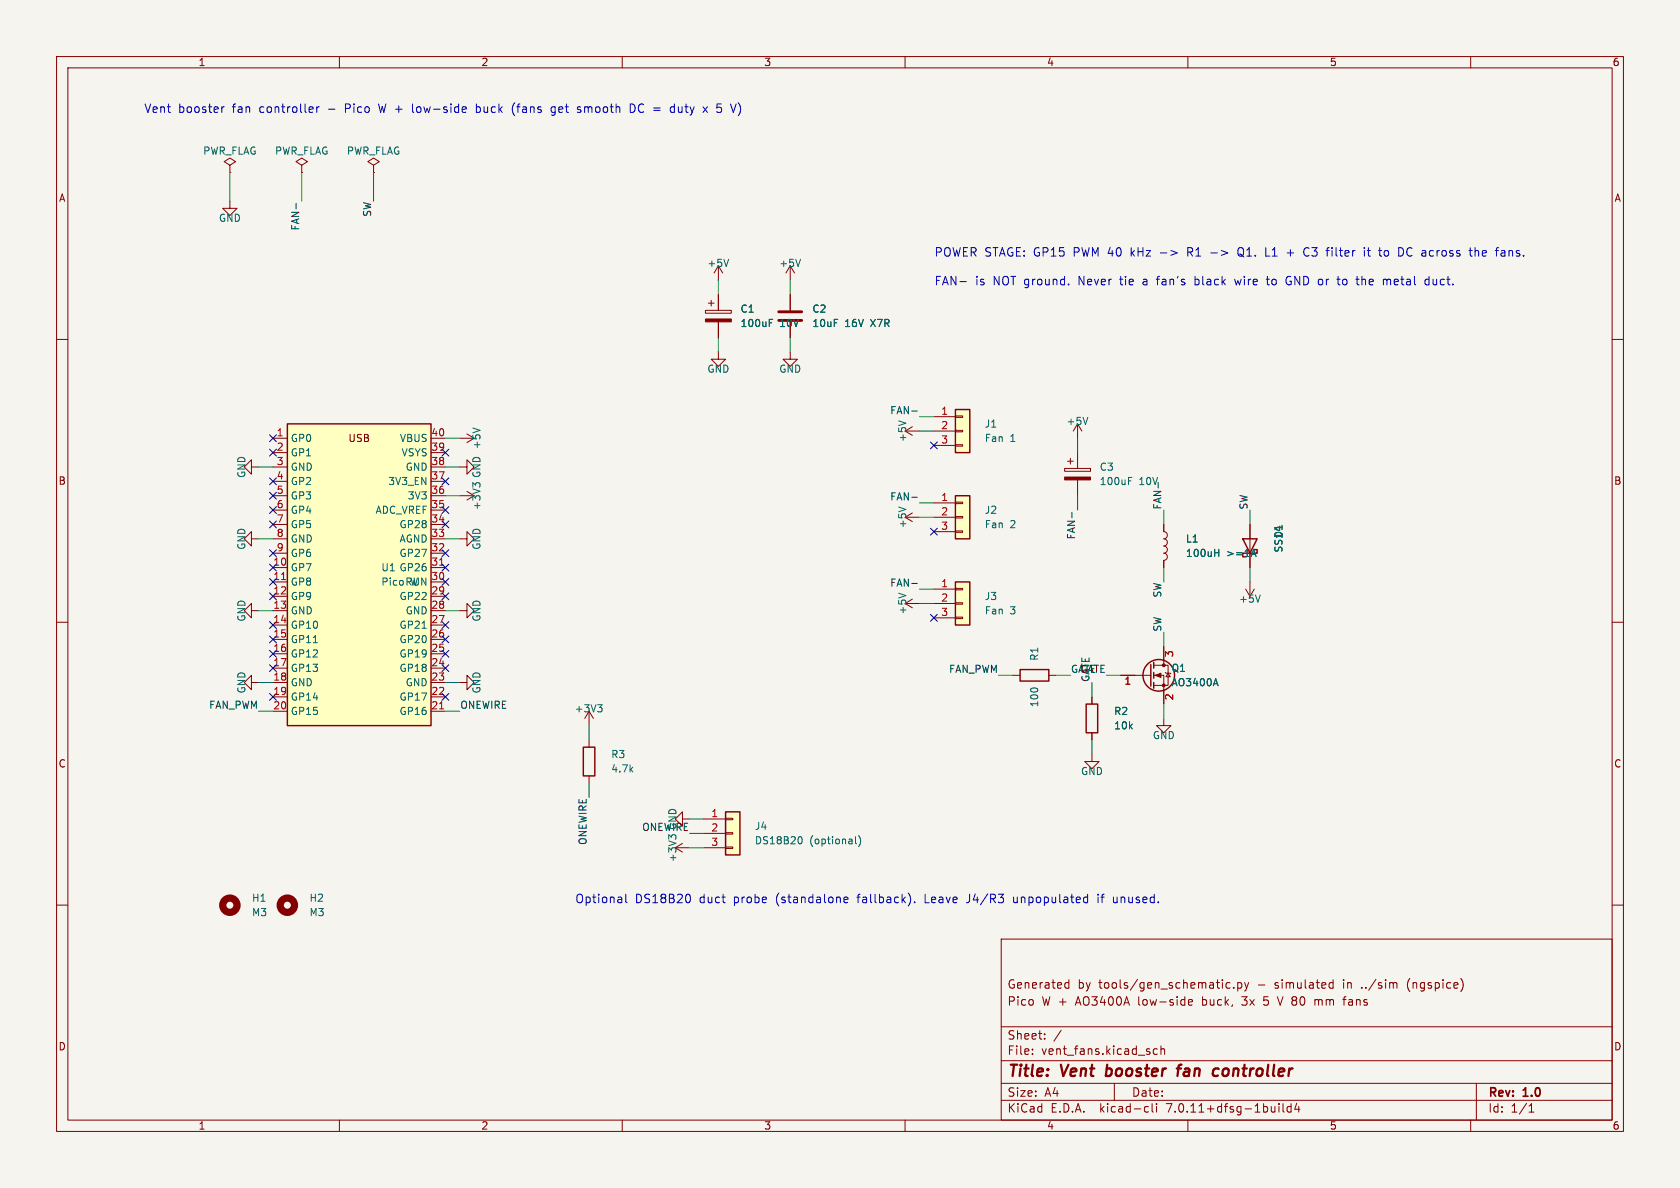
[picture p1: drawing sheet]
<svg xmlns="http://www.w3.org/2000/svg" width="297mm" height="210mm" viewBox="0 0 297 210" stroke-linecap="round" stroke-linejoin="round" font-family="sans-serif">
<path d="M0 0h297v210h-297z" fill="#f5f4ef" stroke="#f5f4ef" stroke-width=".18"/>
<g fill="none" stroke="#840000" stroke-width=".18">
<path d="M10 10h277v190h-277zM12 12h273v186h-273zM60 10v2M110 10v2M160 10v2M210 10v2M260 10v2M40.6 35.6v1.2h1.3l-1.3 1.3-1.2-1.3h1.2M40.6 29.2l1.1-.6-1.1-.7-1 .7 1 .6v1.3M40.6 30.5h.1M53.3 29.2l1.1-.6-1.1-.7-1 .7 1 .6v1.3M53.3 30.5h.1"/>
<path d="M66 29.2l1.1-.6-1.1-.7-1 .7 1 .6v1.3M66 30.5h.1M10 60h2M124.7 54.9h4.6v.5h-4.6zM125.2 53.6h1M125.7 53.1v1M127 47l-.8 1.3M127 47v2.5M127 52.1v2.8M127 56.9v2.8M127 47l.8 1.3M139.7 47l-.8 1.3"/>
<path d="M139.7 47v2.5M139.7 52.1v2.8M139.7 56.9v2.8M139.7 47l.8 1.3M285 60h2M48.3 77.5h2.5M76.2 77.5h2.5M81.3 77.5h2.5M82.5 76.7l1.3 .8M83.8 77.5l-1.3 .7M127 62.2v1.3h1.3l-1.3 1.3-1.3-1.3h1.3M139.7 62.2v1.3h1.3l-1.3 1.3-1.3-1.3h1.3"/>
<path d="M160 76.2h2.6M160 76.2l1.3 .8M161.3 75.4l-1.3 .8M165.1 73.7h3.8M165.1 76.2h3.8M165.1 78.7h3.8M168.9 78.6h1.3v.3h-1.3zM168.9 76.1h1.3v.2h-1.3zM168.9 73.5h1.3v.3h-1.3zM190.5 74.9l-.8 1.3M190.5 74.9v2.6M190.5 74.9l.8 1.3"/>
<path d="M44.4 95.3v-1.3l-1.2 1.3 1.2 1.2v-1.2h1.3M44.4 82.6v-1.3l-1.2 1.3 1.2 1.2v-1.2h1.3M48.3 87.6h2.5M48.3 80h2.5M48.3 82.6h2.5M48.3 97.8h2.5M48.3 95.3h2.5M48.3 92.7h2.5M48.3 90.2h2.5M48.3 85.1h2.5M76.2 87.6h2.5M76.2 80h2.5"/>
<path d="M76.2 82.6h2.5M76.2 97.8h2.5M76.2 95.3h2.5M76.2 92.7h2.5M76.2 90.2h2.5M76.2 85.1h2.5M81.3 82.6h1.2v-1.3l1.3 1.3-1.3 1.2v-1.2M81.3 95.3h1.2v-1.3l1.3 1.3-1.3 1.2v-1.2M81.3 87.6h2.5M82.5 86.9l1.3 .7M83.8 87.6l-1.3 .8M160 91.4h2.6"/>
<path d="M160 91.4l1.3 .8M161.3 90.7l-1.3 .7M165.1 88.9h3.8M165.1 91.4h3.8M165.1 94h3.8M168.9 93.9h1.3v.2h-1.3zM168.9 91.3h1.3v.3h-1.3zM168.9 88.8h1.3v.2h-1.3zM188.2 82.8h4.6v.5h-4.6zM188.7 81.5h1M189.2 81v1M190.5 80v2.8"/>
<path d="M190.5 84.8v2.8M205.7 92.7v1.3a.64 .64 0 0 1 .7 .6 .64 .64 0 0 1-.7 .7 .64 .64 0 0 1 .7 .6 .64 .64 0 0 1-.7 .6 .64 .64 0 0 1 .7 .7 .64 .64 0 0 1-.7 .6 .64 .64 0 0 1 .7 .6 .64 .64 0 0 1-.7 .7v1.2M221 92.7v7.6M10 110h2M44.4 108v-1.3l-1.2 1.3 1.2 1.2v-1.2h1.3M48.3 100.3h2.5M48.3 102.9h2.5M48.3 105.4h2.5M48.3 108h2.5M48.3 110.5h2.5M48.3 113h2.5M48.3 115.6h2.5"/>
<path d="M48.3 118.1h2.5M76.2 100.3h2.5M76.2 102.9h2.5M76.2 105.4h2.5M76.2 108h2.5M76.2 110.5h2.5M76.2 113h2.5M76.2 115.6h2.5M76.2 118.1h2.5M81.3 108h1.2v-1.3l1.3 1.3-1.3 1.2v-1.2M160 106.7l1.3 .7M160 106.7h2.6"/>
<path d="M161.3 105.9l-1.3 .8M165.1 106.7h3.8M165.1 104.1h3.8M165.1 109.2h3.8M168.9 109.1h1.3v.2h-1.3zM168.9 106.6h1.3v.2h-1.3zM168.9 104h1.3v.3h-1.3zM179.1 119.4h1.2M185.4 119.4h1.3M198.1 119.4h5.4M204 119.4h1.7v5.1M204 117.6h2.5v3.6h-2.5"/>
<path d="M205.7 114.3v3.3M206 118.9l.1 .1h.8l.1 .1M206.5 119l.4 .6h-.8zM220.2 104.1l.8 1.3M221 102.9v2.5M221.7 104.1l-.7 1.3M285 110h2M44.4 120.7v-1.3l-1.2 1.3 1.2 1.2v-1.2h1.3M48.3 120.7h2.5M48.3 123.2h2.5M48.3 125.7h2.5M76.2 120.7h2.5"/>
<path d="M76.2 123.2h2.5M76.2 125.7h2.5M81.3 120.7h1.2v-1.3l1.3 1.3-1.3 1.2v-1.2M104.1 125.7l-.7 1.3M104.1 125.7v2.6M104.1 130.8v1.3M104.1 137.2v1.2M104.1 125.7l.8 1.3M193 133.4v1.2h1.3l-1.3 1.3-1.2-1.3h1.2M193 123.2v1.3M193 129.5v1.3M205.7 127v1.3h1.3l-1.3 1.2-1.2-1.2h1.2"/>
<path d="M10 160h2M119.4 149.9h2.5M119.4 149.9l1.2 .7M120.6 144.8v-1.3l-1.2 1.3 1.2 1.3v-1.3h1.3M120.6 149.1l-1.2 .8M124.5 144.8h3.8M124.5 147.3h3.8M124.5 149.9h3.8M128.3 149.7h1.2v.3h-1.2zM128.3 147.2h1.2v.2h-1.2zM128.3 144.7h1.2v.2h-1.2zM285 160h2"/>
<path d="M177 166h108v32h-108zM188.4 174.6h.6M188.4 173.8h.6M189 173.2v1.5M210.1 177.2l.7-.1-.1-.3-.4-.1-.2 .2 .1 .7h.5M216.8 174.6l.2 .1 .5-.1M217.5 173.8l-.5-.1-.2 .1M218.1 174.6v.1M218.8 173.8l.4-.1 .3 .3v.4l-.1 .2h-.6M218.8 173.7v1.5M220 173.7l.4 1M220.4 174.7l-.2 .4-.2 .1"/>
<path d="M220.7 173.7l-.3 1M223.4 177.6h.1M223.5 176.2l-.1 .7 .1-.1M225.8 176.2l.5 1.5M232.5 176.7v1M233 176.8l-.3-.1-.2 .1M235.1 174.6h.6M235.1 173.8h.6M235.7 173.2v1.5M237.4 176.7h.6M238 176.2l-.4 .2M240.7 174.6v.1"/>
<path d="M246.7 173.7l.3 .2v.8M248.9 173.6v1M258.6 173.6v1M60 198v2M110 198v2M160 198v2M177 194.5h108M177 191.5h108M177 187.5h108M177 181.5h108M182.5 186.3v.1M182.5 185.5v.1"/>
<path d="M184.7 183.6v.1M184.7 182.8v.1M187.6 182.1l-1.3 2M197 191.5v3M202.6 195.6l.4 .1M203 196.5l-.4 .1M203.7 195.1v1.3l.2 .2M204.5 195.1v.1M204.5 195.6v1M204.6 185.5l-.4-.1-.3 .3v.4l.1 .2h.6M205.2 185.5l.3-.1 .3 .1 .1 .9M205.2 184.9v1.5"/>
<path d="M210 198v2M226.1 195.1v.1M226.1 195.6v1M226.8 195.1v1.3l.2 .2M228.2 195.7l-.4-.1-.3 .3v.4l.2 .2h.5M228.2 195.1v1.5M229.2 195l-.3 1.1h.9M229.6 195.6v1M260 198v2M261 191.5v6.5M270.3 196.6h.9M270.3 195.5l.4-.4v1.5"/>
</g>
<path d="M195.5 190.1l.2 .1M195.7 188.2l-.2 2M208 188.9h.8M208.9 188.2l-.4 .1-.1 .2-.2 1.7M214.9 188.9l.6 .1M215.3 190.1l-.6 .1M216.2 189.3v.7" fill="none" stroke="#840000" stroke-width=".4"/>
<g fill="#ffffc2" stroke="#ffffc2" stroke-width=".18">
<path d="M128.3 143.5h2.5v7.6h-2.5z"/>
<path d="M168.9 87.6h2.5v7.7h-2.5z"/>
<path d="M168.9 102.9h2.5v7.6h-2.5z"/>
<path d="M168.9 72.4h2.5v7.6h-2.5z"/>
<path d="M50.8 74.9h25.4v53.4h-25.4z"/>
</g>
<g fill="none" stroke="#840000" stroke-width=".25">
<path d="M50.8 74.9h25.4v53.4h-25.4zM168.9 72.4h2.5v7.6h-2.5zM168.9 87.6h2.5v7.7h-2.5zM219.7 95.3h2.5l-1.2 2.5zM221.6 97.2h.6v.6h-2.5v.6h.6M168.9 102.9h2.5v7.6h-2.5zM180.3 118.4h5.1v2h-5.1zM203.5 117.5v3.8M204 117.1v1M204 118.9v1M103.1 132.1h2.1v5.1h-2.1zM192 124.5h2.1v5h-2.1z"/>
<path d="M204 120.7v1M128.3 143.5h2.5v7.6h-2.5z"/>
<circle cx="204.9" cy="119.4" r="2.79"/>
</g>
<g fill="none" stroke="#006464" stroke-width=".18">
<path d="M128.8 45.8l-.4 1.3M136 57.1h.4M136 56.5h.6M141.5 45.8l-.4 1.3M83.6 75.7l1.3 .4M158.9 74.4l1.2 .4M192.3 73.8l-.4 1.2M84.1 85.8l-.5-.5v.8M84.1 85.6l.2-.3h.3l.3 .3M158.9 89.6l1.2 .4M199.5 85h.4M199.5 84.4h.6"/>
<path d="M214.7 97.7h.8M215.5 97.1v1.3M221.3 98h.6M221.6 97.1l.5 1.3M55.4 113.6h.7M74.6 111.1h.7M158.9 104.9l1.2 .4M214.9 120l.4 1.2M222.8 105.2l-.4 1.2M105.7 124.6h.7l-.4 .5M106.2 125.1l.2 .2v.3l-.2 .2M118.7 148l-.5-.4v.7"/>
<path d="M119 147.6l-.3 .2M119.3 147.6l.2 .2M141.4 147.9a.68 .68 0 0 1 .4 .6 .68 .68 0 0 1-.4 .7M151.2 147.9v1.1l.2 .2M151.8 147.7a1.46 1.46 0 0 1 0 2"/>
</g>
<g fill="#840000" stroke="#840000" stroke-width=".18">
<path d="M124.7 56.4h4.6v.5h-4.6z"/>
<path d="M204.2 119.4l1-.4v.8z"/>
<path d="M188.2 84.3h4.6v.5h-4.6z"/>
<circle cx="205.7" cy="121.2" r=".25"/>
<circle cx="205.7" cy="117.6" r=".25"/>
</g>
<path d="M137.7 56.6h4M137.7 55.1h4" fill="none" stroke="#840000" stroke-width=".51"/>
<path d="M77.7 99.9h.7M49.8 102.5h.7M77.7 125.3h.7" fill="none" stroke="#a90000" stroke-width=".18"/>
<g fill="none" stroke="#840000" stroke-width="1.3">
<circle cx="40.6" cy="160" r="1.27"/>
<circle cx="50.8" cy="160" r="1.27"/>
</g>
<path d="M52.3 36v.9M161.2 72.7h1M161.2 87.9h1M189.5 90.6v.9M161.2 103.1h1M190.3 117.7a.59 .59 0 0 0-.7 .5 .59 .59 0 0 0 .7 .6l.1-.5h-.3" fill="none" stroke="#0f0f0f" stroke-width=".18"/>
<g fill="none" stroke="#0000c2" stroke-width=".18">
<path d="M39.2 18.9v1M39.6 18.9h-.2l-.2 .3M55.3 18.9l.1 .3-.8 .2M56 18.9v1M56.4 18.9h-.3l-.1 .3M72.9 18.4v1.3l.2 .2M81.9 18.9h.5v.3l-.7 .2M82.4 19.8l-.5 .1M84.2 19.8l.4 .1M84.2 18.4v1.5M84.6 18.9h-.4M91 18.2a1.72 1.72 0 0 0 0 2.2"/>
<path d="M98.1 18.9h-.4l-.3 .3v.4l.2 .2h.5M102.3 18.9h.3M102.3 19.4h.3l.1 .3-.2 .2h-.3M111.4 18.4a.76 .76 0 0 1 .9 .7 .76 .76 0 0 1-.9 .8zM119.1 18.9h.1M119.2 18.4v1.5M119.2 19.8l-.1 .1M130.8 18.6l.1 .6-.1 .8M98.1 20.1l-.2 .3-.4-.1M169.7 49.8h1.1M188.9 50.2v.2M204.4 49.4h.6"/>
<path d="M210 44.6h.6M210.6 43.8h-.6v1.5M211.3 48.9v1.5M211.3 50.3l.4 .1M211.7 49.4h-.4M214.1 44.7h1.1M218.3 49.4l.3 1 .2-.8M219.1 44.9h.2M219.5 43.8a.5 .5 0 0 0-.7 .5v.5a.5 .5 0 0 0 .7 .5M223.8 45.3h.7M223.8 49.4h.6M224.1 48.9v1.2l.3 .3"/>
<path d="M227.5 50.1a.54 .54 0 0 0 .7 .2M227.6 44.7h1.1M228 49.7h.3M228.1 48.9l-.6 .2M228.1 44.1v1.2M230.6 45.1a.52 .52 0 0 0 .8 0M231.4 43.9l-.1-.1a.54 .54 0 0 0-.7 .2M235.5 43.8v.1M235.5 44.3v1M237.5 49.4l-.2 .2v.5l.2 .2M240.8 48.9v1.5M241 49.4l-.2 .1"/>
<path d="M241.2 43.8v.1M241.2 44.3v1M241.7 44.3h.6M241.9 43.8v1.3l.4 .2M245.2 49.6l.2-.2h.4v1M245.2 44.3h-.4l-.1 .3 .1 .5 .4 .2M248.8 44.1v.8M252.1 49.4h.5M252.1 50.3h.5M252.6 48.9v1.5M253.3 49.4l.1 .9M260.8 44.4l.2-.1h.3l.1 1"/>
<path d="M260.8 43.8v1.5M265.6 44.3h.4l.1 1M266.1 44.6l-.5 .1M266.1 45.2l-.5 .1M110.6 158.1v1.3l.2 .2M121.8 158.1l.3 .5-.3 .9M149.2 159.1l.7-.2-.1-.3h-.4l-.2 .2 .1 .7h.5M160.9 158.5v1M161.7 159.4v.2M170.8 159.6h.2M179.2 158.6v.8l.2 .2M191.8 158.6h.5"/>
<path d="M192.3 159.5l-.5 .1M192.3 158.1v1.5M194.1 158.1v.1M194.1 158.6v1M196.8 158.6l.1 .9h.5"/>
</g>
<g fill="none" stroke="#009600" stroke-width=".18">
<path d="M40.6 30.5v5.1M53.3 30.5v5.1M66 30.5v5.1M127 49.5v2.6M127 59.7v2.5M139.7 49.5v2.6M139.7 59.7v2.5M78.7 77.5h2.6M162.6 73.7h2.5M162.6 76.2h2.5M190.5 77.5v2.5M45.7 82.6h2.6"/>
<path d="M45.7 95.3h2.6M78.7 82.6h2.6M78.7 95.3h2.6M78.7 87.6h2.6M162.6 91.4h2.5M162.6 88.9h2.5M190.5 87.6v2.6M205.7 90.2v2.5M221 90.2v2.5M45.7 108h2.6M78.7 108h2.6M162.6 106.7h2.5"/>
<path d="M162.6 104.1h2.5M176.5 119.4h2.6M186.7 119.4h2.5M195.6 119.4h2.5M205.7 100.3v2.6M205.7 111.8v2.5M221 100.3v2.6M45.7 125.7h2.6M45.7 120.7h2.6M78.7 125.7h2.6M78.7 120.7h2.6M104.1 128.3v2.5"/>
<path d="M104.1 138.4v2.6M193 120.7v2.5M193 130.8v2.6M205.7 124.5v2.5M121.9 147.3h2.6M121.9 149.9h2.6M121.9 144.8h2.6"/>
</g>
<g fill="none" stroke="#000084" stroke-width=".18">
<path d="M47.7 79.4l1.2 1.2M47.7 76.9l1.2 1.2M48.9 79.4l-1.2 1.2M48.9 76.9l-1.2 1.2M78.1 79.4l1.2 1.2M79.3 79.4l-1.2 1.2M164.5 78.1l1.2 1.2M165.7 78.1l-1.2 1.2M47.7 84.5l1.2 1.2M47.7 97.2l1.2 1.2M47.7 87l1.2 1.2M47.7 89.6l1.2 1.2"/>
<path d="M47.7 92.1l1.2 1.2M47.7 99.7l1.2 1.2M48.9 84.5l-1.2 1.2M48.9 97.2l-1.2 1.2M48.9 87l-1.2 1.2M48.9 89.6l-1.2 1.2M48.9 92.1l-1.2 1.2M48.9 99.7l-1.2 1.2M78.1 99.7l1.2 1.2M78.1 97.2l1.2 1.2M78.1 92.1l1.2 1.2M78.1 89.6l1.2 1.2"/>
<path d="M78.1 84.5l1.2 1.2M79.3 84.5l-1.2 1.2M79.3 99.7l-1.2 1.2M79.3 97.2l-1.2 1.2M79.3 92.1l-1.2 1.2M79.3 89.6l-1.2 1.2M164.5 93.4l1.2 1.2M165.7 93.4l-1.2 1.2M47.7 104.8l1.2 1.2M47.7 115l1.2 1.2M47.7 112.4l1.2 1.2M47.7 109.9l1.2 1.2"/>
<path d="M47.7 102.3l1.2 1.2M47.7 117.5l1.2 1.2M48.9 104.8l-1.2 1.2M48.9 115l-1.2 1.2M48.9 112.4l-1.2 1.2M48.9 109.9l-1.2 1.2M48.9 102.3l-1.2 1.2M48.9 117.5l-1.2 1.2M78.1 104.8l1.2 1.2M78.1 109.9l1.2 1.2M78.1 112.4l1.2 1.2M78.1 115l1.2 1.2"/>
<path d="M78.1 117.5l1.2 1.2M78.1 102.3l1.2 1.2M79.3 104.8l-1.2 1.2M79.3 109.9l-1.2 1.2M79.3 112.4l-1.2 1.2M79.3 115l-1.2 1.2M79.3 117.5l-1.2 1.2M79.3 102.3l-1.2 1.2M164.5 108.6l1.2 1.2M165.7 108.6l-1.2 1.2M47.7 122.6l1.2 1.2M48.9 122.6l-1.2 1.2"/>
<path d="M78.1 122.6l1.2 1.2M79.3 122.6l-1.2 1.2"/>
</g>
<g font-size="2.8" fill="#840000">
<text x="178" y="190.9">Title:</text>
<text x="187.7" y="190.9">Vent</text>
<text x="196.4" y="190.9">booster</text>
<text x="209.8" y="190.9">fan</text>
<text x="216.9" y="190.9">controller</text>
</g>
<g font-size="2.1" fill="#0000c2">
<text x="25.4" y="20.1">Vent</text>
<text x="31.5" y="20.1">booster</text>
<text x="41.1" y="20.1">fan</text>
<text x="46" y="20.1">controller</text>
<text x="58.2" y="20.1">-</text>
<text x="61.4" y="20.1">Pico</text>
<text x="67.6" y="20.1">W +</text>
<text x="73.7" y="20.1">low-side</text>
<text x="85.2" y="20.1">buck</text>
<text x="91.7" y="20.1">(fans</text>
<text x="98.8" y="20.1">get</text>
<text x="103.6" y="20.1">smooth</text>
<text x="113" y="20.1">DC =</text>
<text x="120.5" y="20.1">duty</text>
<text x="126.5" y="20.1">x</text>
<text x="129" y="20.1">5</text>
<text x="165.1" y="45.5">POWER STAGE: GP15</text>
<text x="189.9" y="45.5">PWM 40</text>
<text x="200.3" y="45.5">kHz</text>
<text x="205.6" y="45.5">-&gt;</text>
<text x="210.6" y="45.5">R1</text>
<text x="214.9" y="45.5">-&gt;</text>
<text x="219.9" y="45.5">Q1.</text>
<text x="224.9" y="45.5">L1</text>
<text x="228.8" y="45.5">+</text>
<text x="232" y="45.5">C3</text>
<text x="236.2" y="45.5">filter</text>
<text x="242.9" y="45.5">it</text>
<text x="245.8" y="45.5">to</text>
<text x="249.3" y="45.5">DC across</text>
<text x="262.3" y="45.5">the</text>
<text x="267.1" y="45.5">fans.</text>
<text x="165.1" y="50.6">FAN-</text>
<text x="172.4" y="50.6">is</text>
<text x="175.6" y="50.6">NOT ground.</text>
<text x="190.9" y="50.6">Never</text>
<text x="198.5" y="50.6">tie</text>
<text x="202.6" y="50.6">a</text>
<text x="205.3" y="50.6">fan's</text>
<text x="212.1" y="50.6">black</text>
<text x="219.4" y="50.6">wire</text>
<text x="225.2" y="50.6">to</text>
<text x="228.7" y="50.6">GND or</text>
<text x="238.1" y="50.6">to</text>
<text x="241.7" y="50.6">the</text>
<text x="246.5" y="50.6">metal</text>
<text x="254" y="50.6">duct.</text>
<text x="101.6" y="159.8">Optional</text>
<text x="112.3" y="159.8">DS18B20</text>
<text x="123.7" y="159.8">duct</text>
<text x="129.9" y="159.8">probe</text>
<text x="137.4" y="159.8">(standalone</text>
<text x="152" y="159.8">fallback).</text>
<text x="164" y="159.8">Leave</text>
<text x="171.6" y="159.8">J4/R3</text>
<text x="180" y="159.8">unpopulated</text>
<text x="195.1" y="159.8">if</text>
<text x="198" y="159.8">unused.</text>
</g>
<g font-size="2.1" fill="#840000">
<text x="178" y="178">Pico</text>
<text x="178" y="175">Generated</text>
<text x="184.2" y="178">W +</text>
<text x="190.3" y="178">AO3400A</text>
<text x="190.5" y="175">by</text>
<text x="194.3" y="175">tools/gen_schematic.py</text>
<text x="201.5" y="178">low-side</text>
<text x="212.9" y="178">buck,</text>
<text x="220.2" y="178">3x</text>
<text x="222.5" y="175">-</text>
<text x="224.1" y="178">5</text>
<text x="225.6" y="175">simulated</text>
<text x="226.8" y="178">V 80</text>
<text x="233.6" y="178">mm</text>
<text x="237.9" y="175">in</text>
<text x="238.9" y="178">fans</text>
<text x="241.2" y="175">../sim</text>
<text x="249.5" y="175">(ngspice)</text>
<text x="178" y="184">Sheet:</text>
<text x="178" y="186.7">File:</text>
<text x="184.1" y="186.7">vent_fans.kicad_sch</text>
<text x="178" y="196.9">KiCad</text>
<text x="178" y="194.1">Size:</text>
<text x="184.7" y="194.1">A4</text>
<text x="185.7" y="196.9">E.D.A.</text>
<text x="194.6" y="196.9">kicad-cli</text>
<text x="200" y="194.1">Date:</text>
<text x="206.5" y="196.9">7.0.11+dfsg-1build4</text>
<text x="263" y="194.3">Rev:</text>
<text x="263" y="196.9">Id:</text>
<text x="267.1" y="196.9">1/1</text>
<text x="269.4" y="194.3">1.0</text>
</g>
<g font-size="1.8" fill="#840000">
<text x="35" y="11.9">1</text>
<text x="85" y="11.9">2</text>
<text x="135" y="11.9">3</text>
<text x="185" y="11.9">4</text>
<text x="235" y="11.9">5</text>
<text x="285" y="11.9">6</text>
<text x="10.3" y="35.9">A</text>
<text x="285.3" y="35.9">A</text>
<text x="61.5" y="78.3">USB</text>
<text x="10.3" y="85.9">B</text>
<text x="285.3" y="85.9">B</text>
<text x="10.3" y="135.9">C</text>
<text x="285.3" y="135.9">C</text>
<text x="10.3" y="185.9">D</text>
<text x="285.3" y="185.9">D</text>
<text x="35" y="199.9">1</text>
<text x="85" y="199.9">2</text>
<text x="135" y="199.9">3</text>
<text x="185" y="199.9">4</text>
<text x="235" y="199.9">5</text>
<text x="285" y="199.9">6</text>
</g>
<g font-size="1.8" fill="#006464">
<text x="35.8" y="27.5">PWR_FLAG</text>
<text x="48.5" y="27.5">PWR_FLAG</text>
<text x="61.2" y="27.5">PWR_FLAG</text>
<text x="38.6" y="39.4">GND</text>
<text x="125" y="47.4">+5V</text>
<text x="137.7" y="47.4">+5V</text>
<text x="130.8" y="55.5">C1</text>
<text x="130.8" y="58">100uF</text>
<text x="137.9" y="58">10V</text>
<text x="143.5" y="55.5">C2</text>
<text x="143.5" y="58">10uF</text>
<text x="149.3" y="58">16V</text>
<text x="154" y="58">X7R</text>
<text x="125" y="66.1">GND</text>
<text x="137.7" y="66.1">GND</text>
<text x="174" y="75.8">J1</text>
<text x="188.5" y="75.3">+5V</text>
<text x="51.3" y="78.3">GP0</text>
<text x="51.3" y="80.9">GP1</text>
<text x="51.3" y="83.4">GND</text>
<text x="70.6" y="78.3">VBUS</text>
<text x="70.9" y="80.9">VSYS</text>
<text x="71.6" y="83.4">GND</text>
<text x="160.4" y="78.2" transform="rotate(-90 160.4 78.2)">+5V</text>
<text x="174" y="78.3">Fan</text>
<text x="178.6" y="78.3">1</text>
<text x="194.3" y="83.4">C3</text>
<text x="43.6" y="84.6" transform="rotate(-90 43.6 84.6)">GND</text>
<text x="51.3" y="86">GP2</text>
<text x="51.3" y="88.5">GP3</text>
<text x="68.5" y="86">3V3_EN</text>
<text x="72" y="88.5">3V3</text>
<text x="85.1" y="84.6" transform="rotate(-90 85.1 84.6)">GND +5V</text>
<text x="194.3" y="86">100uF</text>
<text x="51.3" y="91">GP4</text>
<text x="51.3" y="93.6">GP5</text>
<text x="66.3" y="91">ADC_VREF</text>
<text x="70.5" y="93.6">GP28</text>
<text x="85.1" y="90.3" transform="rotate(-90 85.1 90.3)">+3V3</text>
<text x="160.4" y="93.5" transform="rotate(-90 160.4 93.5)">+5V</text>
<text x="174" y="91">J2</text>
<text x="174" y="93.6">Fan</text>
<text x="178.6" y="93.6">2</text>
<text x="226.9" y="95.2" transform="rotate(-90 226.9 95.2)">D1</text>
<text x="43.6" y="97.3" transform="rotate(-90 43.6 97.3)">GND</text>
<text x="51.3" y="101.2">GP7</text>
<text x="51.3" y="96.1">GND</text>
<text x="51.3" y="98.7">GP6</text>
<text x="67.3" y="101.2">U1 GP26</text>
<text x="70.5" y="98.7">GP27</text>
<text x="70.5" y="96.1">AGND</text>
<text x="85.1" y="97.3" transform="rotate(-90 85.1 97.3)">GND</text>
<text x="209.6" y="98.7">100uH</text>
<text x="209.6" y="96.1">L1</text>
<text x="216.8" y="98.7">&gt;=1A</text>
<text x="226.9" y="97.8" transform="rotate(-90 226.9 97.8)">SS14</text>
<text x="51.3" y="103.7">GP8</text>
<text x="51.3" y="106.3">GP9</text>
<text x="67.3" y="103.7">Pico RUN</text>
<text x="70.5" y="106.3">GP22</text>
<text x="72.6" y="103.7">W</text>
<text x="174" y="106.3">J3</text>
<text x="218.9" y="106.7">+5V</text>
<text x="43.6" y="110" transform="rotate(-90 43.6 110)">GND</text>
<text x="51.3" y="108.8">GND</text>
<text x="51.3" y="111.4">GP10</text>
<text x="51.3" y="113.9">GP11</text>
<text x="70.5" y="113.9">GP20</text>
<text x="70.5" y="111.4">GP21</text>
<text x="71.6" y="108.8">GND</text>
<text x="85.1" y="110" transform="rotate(-90 85.1 110)">GND</text>
<text x="160.4" y="108.7" transform="rotate(-90 160.4 108.7)">+5V</text>
<text x="174" y="108.8">Fan</text>
<text x="178.6" y="108.8">3</text>
<text x="51.3" y="116.4">GP12</text>
<text x="51.3" y="119">GP13</text>
<text x="70.5" y="119">GP18</text>
<text x="70.5" y="116.4">GP19</text>
<text x="183.7" y="116.9" transform="rotate(-90 183.7 116.9)">R1</text>
<text x="207" y="119">Q1</text>
<text x="43.6" y="122.7" transform="rotate(-90 43.6 122.7)">GND</text>
<text x="51.3" y="121.5">GND</text>
<text x="51.3" y="124.1">GP14</text>
<text x="70.5" y="124.1">GP17</text>
<text x="71.6" y="121.5">GND</text>
<text x="85.1" y="122.7" transform="rotate(-90 85.1 122.7)">GND</text>
<text x="183.7" y="125.1" transform="rotate(-90 183.7 125.1)">100</text>
<text x="207" y="121.5">AO3400A</text>
<text x="51.3" y="126.6">GP15</text>
<text x="70.5" y="126.6">GP16</text>
<text x="101.5" y="126.1">+3V3</text>
<text x="196.9" y="126.6">R2</text>
<text x="196.9" y="129.1">10k</text>
<text x="203.7" y="130.9">GND</text>
<text x="108" y="134.2">R3</text>
<text x="108" y="136.8">4.7k</text>
<text x="191" y="137.2">GND</text>
<text x="133.4" y="146.9">J4</text>
<text x="133.4" y="149.5">DS18B20</text>
<text x="143.1" y="149.5">(optional)</text>
<text x="119.8" y="152.5" transform="rotate(-90 119.8 152.5)">+3V3</text>
<text x="44.5" y="159.6">H1</text>
<text x="54.6" y="159.6">H2</text>
<text x="44.5" y="162.2">M3</text>
<text x="54.6" y="162.2">M3</text>
</g>
<g font-size="1.8" fill="#0f0f0f">
<text x="53" y="40.8" transform="rotate(-90 53 40.8)">FAN-</text>
<text x="65.7" y="38.4" transform="rotate(-90 65.7 38.4)">SW</text>
<text x="157.3" y="73.3">FAN-</text>
<text x="157.3" y="88.6">FAN-</text>
<text x="201.4" y="86">10V</text>
<text x="190.2" y="95.5" transform="rotate(-90 190.2 95.5)">FAN-</text>
<text x="205.4" y="90.2" transform="rotate(-90 205.4 90.2)">FAN-</text>
<text x="220.6" y="90.2" transform="rotate(-90 220.6 90.2)">SW</text>
<text x="157.3" y="103.8">FAN-</text>
<text x="205.4" y="105.7" transform="rotate(-90 205.4 105.7)">SW</text>
<text x="205.4" y="111.8" transform="rotate(-90 205.4 111.8)">SW</text>
<text x="167.7" y="119">FAN_PWM</text>
<text x="190.9" y="119">GATE</text>
<text x="36.9" y="125.4">FAN_PWM</text>
<text x="81.3" y="125.4">ONEWIRE</text>
<text x="192.7" y="120.7" transform="rotate(-90 192.7 120.7)">GATE</text>
<text x="103.8" y="149.5" transform="rotate(-90 103.8 149.5)">ONEWIRE</text>
<text x="113.4" y="147">ONEWIRE</text>
<text x="119.8" y="146.8" transform="rotate(-90 119.8 146.8)">GND</text>
</g>
<g font-size="1.8" fill="#a90000">
<text x="48.8" y="77.2">1</text>
<text x="76.2" y="77.2">40</text>
<text x="166.3" y="73.4">1</text>
<text x="166.3" y="75.9">2</text>
<text x="48.8" y="79.8">2</text>
<text x="48.8" y="82.3">3</text>
<text x="76.2" y="82.3">38</text>
<text x="76.2" y="79.8">39</text>
<text x="166.3" y="78.5">3</text>
<text x="48.8" y="84.8">4</text>
<text x="48.8" y="87.4">5</text>
<text x="48.8" y="89.9">6</text>
<text x="76.2" y="89.9">35</text>
<text x="76.2" y="87.4">36</text>
<text x="76.2" y="84.8">37</text>
<text x="166.3" y="88.6">1</text>
<text x="48.8" y="92.5">7</text>
<text x="48.8" y="95">8</text>
<text x="76.2" y="95">33</text>
<text x="76.2" y="92.5">34</text>
<text x="166.3" y="91.2">2</text>
<text x="166.3" y="93.7">3</text>
<text x="48.2" y="100.1">10</text>
<text x="48.8" y="97.5">9</text>
<text x="76.2" y="100.1">31</text>
<text x="76.2" y="97.5">32</text>
<text x="48.2" y="102.6">11</text>
<text x="48.2" y="105.2">12</text>
<text x="48.2" y="107.7">13</text>
<text x="76.2" y="107.7">28</text>
<text x="76.2" y="105.2">29</text>
<text x="76.2" y="102.6">30</text>
<text x="166.3" y="103.9">1</text>
<text x="166.3" y="106.4">2</text>
<text x="48.2" y="110.2">14</text>
<text x="48.2" y="112.8">15</text>
<text x="76.2" y="112.8">26</text>
<text x="76.2" y="110.2">27</text>
<text x="166.3" y="109">3</text>
<text x="48.2" y="115.3">16</text>
<text x="48.2" y="117.9">17</text>
<text x="76.2" y="117.9">24</text>
<text x="76.2" y="115.3">25</text>
<text x="207.7" y="116.3" transform="rotate(-90 207.7 116.3)">3</text>
<text x="48.2" y="120.4">18</text>
<text x="48.2" y="122.9">19</text>
<text x="48.2" y="125.5">20</text>
<text x="76.2" y="125.5">21</text>
<text x="76.2" y="122.9">22</text>
<text x="76.2" y="120.4">23</text>
<text x="198.7" y="121.4">1</text>
<text x="207.7" y="123.9" transform="rotate(-90 207.7 123.9)">2</text>
<text x="125.7" y="144.5">1</text>
<text x="125.7" y="147.1">2</text>
<text x="125.7" y="149.6">3</text>
</g>
</svg>
